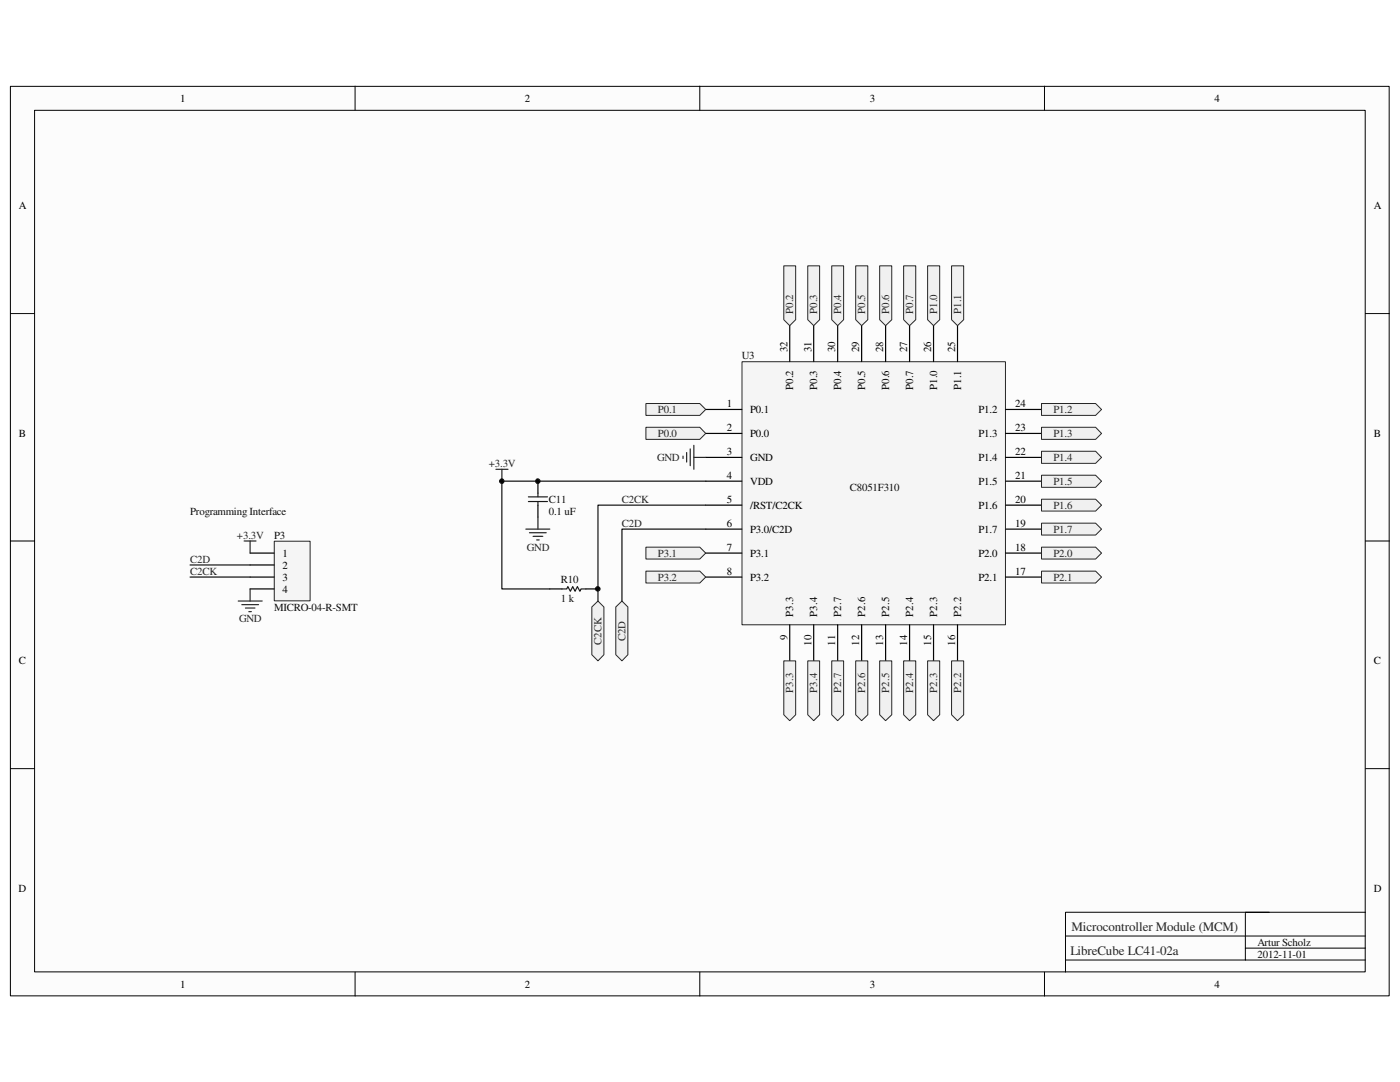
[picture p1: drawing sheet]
<svg xmlns="http://www.w3.org/2000/svg" width="279mm" height="216mm" viewBox="0 0 279 216" stroke-linecap="round" stroke-linejoin="round" font-family="sans-serif">
<path d="M2.1 17.3h275.1v181.4h-275.1z" fill="#fcfcfc"/>
<path d="M2.1 17.2h275.1v181.5h-275.1z" fill="none" stroke="#000" stroke-width=".2"/>
<path d="M6.9 22.1h265.6v171.8h-265.6z" fill="#fcfcfc"/>
<g fill="none" stroke="#000" stroke-width=".2">
<path d="M70.9 17.2v4.8M139.7 17.2v4.8M208.4 17.2v4.8M6.9 22h265.6v171.9h-265.6zM2.1 62.6h4.8M272.5 62.6h4.8M2.1 107.9h4.8M272.5 107.9h4.8M2.1 153.4h4.8M272.5 153.4h4.8M70.9 194v4.8M139.7 194v4.8"/>
<path d="M208.4 194v4.8M212.6 186.8h59.9M212.6 191.6h59.9M248.5 182.2v9.4M248.5 182h24M248.5 189.2h24M253.3 182h-40.7v12"/>
</g>
<path d="M54.8 108h7.1v11.9h-7.1z" fill="#f5f5f5"/>
<path d="M54.7 108h7.2v11.9h-7.2z" fill="none" stroke="#262626" stroke-width=".2"/>
<path d="M49.9 110.4h4.8M49.9 112.7h4.8M49.9 115.1h4.8M49.9 117.5h4.8" fill="none" stroke="#000" stroke-width=".24"/>
<path d="M47.5 119.9h4.8M48.7 107.9h2.4M49.9 107.9v2.5M49.9 117.5v2.4M48.3 120.6h3.3M49 121.3h1.9M49.7 122h.5" fill="none" stroke="#262626" stroke-width=".24"/>
<path d="M37.9 115.1h12M37.9 112.7h12" fill="none" stroke="#0e0e0e" stroke-width=".24"/>
<path d="M148.1 72.2h52.6v52.5h-52.6z" fill="#f5f5f5"/>
<path d="M148.1 72.2h52.6v52.5h-52.6z" fill="none" stroke="#262626" stroke-width=".2"/>
<g fill="none" stroke="#000" stroke-width=".24">
<path d="M157.6 65v7.1M162.4 65v7.1M167.2 65v7.1M172 65v7.1M176.7 65v7.1M181.5 65v7.1M186.3 65v7.1M191.1 65v7.1M140.8 81.7h7.2M140.8 86.5h7.2M140.8 91.3h7.2M140.8 96h7.2"/>
<path d="M200.7 81.7h7.2M200.7 86.5h7.2M200.7 91.3h7.2M200.7 96h7.2M140.8 100.8h7.2M140.8 105.6h7.2M140.8 110.4h7.2M140.8 115.1h7.2M200.7 100.8h7.2M200.7 105.6h7.2M200.7 110.4h7.2M200.7 115.1h7.2"/>
<path d="M157.6 124.7v7.2M162.4 124.7v7.2M167.2 124.7v7.2M172 124.7v7.2M176.7 124.7v7.2M181.5 124.7v7.2M186.3 124.7v7.2M191.1 124.7v7.2"/>
</g>
<path d="M128.9 80.5h10.8l1.1 1.2-1.1 1.2h-10.8z" fill-rule="evenodd" fill="#f0f0f0"/>
<path d="M128.9 80.5h10.8l1.1 1.2-1.1 1.2h-10.8z" fill="none" stroke="#262626" stroke-width=".2"/>
<path d="M156.4 53h2.4v10.8l-1.2 1.2-1.2-1.2z" fill-rule="evenodd" fill="#f0f0f0"/>
<path d="M156.4 53h2.4v10.8l-1.2 1.2-1.2-1.2z" fill="none" stroke="#262626" stroke-width=".2"/>
<path d="M161.2 53h2.4v10.8l-1.2 1.2-1.2-1.2z" fill-rule="evenodd" fill="#f0f0f0"/>
<path d="M161.2 53h2.4v10.8l-1.2 1.2-1.2-1.2z" fill="none" stroke="#262626" stroke-width=".2"/>
<path d="M166 53h2.4v10.8l-1.2 1.2-1.2-1.2z" fill-rule="evenodd" fill="#f0f0f0"/>
<path d="M166 53h2.4v10.8l-1.2 1.2-1.2-1.2z" fill="none" stroke="#262626" stroke-width=".2"/>
<path d="M170.8 53h2.4v10.8l-1.2 1.2-1.2-1.2z" fill-rule="evenodd" fill="#f0f0f0"/>
<path d="M170.8 53h2.4v10.8l-1.2 1.2-1.2-1.2z" fill="none" stroke="#262626" stroke-width=".2"/>
<path d="M175.6 53h2.4v10.8l-1.3 1.2-1.1-1.2z" fill-rule="evenodd" fill="#f0f0f0"/>
<path d="M175.6 53h2.4v10.8l-1.3 1.2-1.1-1.2z" fill="none" stroke="#262626" stroke-width=".2"/>
<path d="M180.3 53h2.5v10.8l-1.3 1.2-1.2-1.2z" fill-rule="evenodd" fill="#f0f0f0"/>
<path d="M180.3 53h2.5v10.8l-1.3 1.2-1.2-1.2z" fill="none" stroke="#262626" stroke-width=".2"/>
<path d="M185.1 53h2.4v10.8l-1.2 1.2-1.2-1.2z" fill-rule="evenodd" fill="#f0f0f0"/>
<path d="M185.1 53h2.4v10.8l-1.2 1.2-1.2-1.2z" fill="none" stroke="#262626" stroke-width=".2"/>
<path d="M189.9 53h2.4v10.8l-1.2 1.2-1.2-1.2z" fill-rule="evenodd" fill="#f0f0f0"/>
<path d="M189.9 53h2.4v10.8l-1.2 1.2-1.2-1.2z" fill="none" stroke="#262626" stroke-width=".2"/>
<path d="M207.9 80.5h10.8l1.1 1.2-1.1 1.2h-10.8z" fill-rule="evenodd" fill="#f0f0f0"/>
<path d="M207.9 80.5h10.8l1.1 1.2-1.1 1.2h-10.8z" fill="none" stroke="#262626" stroke-width=".2"/>
<path d="M207.9 85.3h10.8l1.1 1.2-1.1 1.2h-10.8z" fill-rule="evenodd" fill="#f0f0f0"/>
<path d="M207.9 85.3h10.8l1.1 1.2-1.1 1.2h-10.8z" fill="none" stroke="#262626" stroke-width=".2"/>
<path d="M207.9 90h10.8l1.1 1.3-1.1 1.2h-10.8z" fill-rule="evenodd" fill="#f0f0f0"/>
<path d="M207.9 90h10.8l1.1 1.3-1.1 1.2h-10.8z" fill="none" stroke="#262626" stroke-width=".2"/>
<path d="M207.9 94.8h10.8l1.1 1.2-1.1 1.2h-10.8z" fill-rule="evenodd" fill="#f0f0f0"/>
<path d="M207.9 94.8h10.8l1.1 1.2-1.1 1.2h-10.8z" fill="none" stroke="#262626" stroke-width=".2"/>
<path d="M207.9 99.6h10.8l1.1 1.2-1.1 1.2h-10.8z" fill-rule="evenodd" fill="#f0f0f0"/>
<path d="M207.9 99.6h10.8l1.1 1.2-1.1 1.2h-10.8z" fill="none" stroke="#262626" stroke-width=".2"/>
<path d="M207.9 104.4h10.8l1.1 1.2-1.1 1.2h-10.8z" fill-rule="evenodd" fill="#f0f0f0"/>
<path d="M207.9 104.4h10.8l1.1 1.2-1.1 1.2h-10.8z" fill="none" stroke="#262626" stroke-width=".2"/>
<path d="M207.9 109.2h10.8l1.1 1.2-1.1 1.1h-10.8z" fill-rule="evenodd" fill="#f0f0f0"/>
<path d="M207.9 109.2h10.8l1.1 1.2-1.1 1.1h-10.8z" fill="none" stroke="#262626" stroke-width=".2"/>
<path d="M207.9 114h10.8l1.1 1.1-1.1 1.2h-10.8z" fill-rule="evenodd" fill="#f0f0f0"/>
<path d="M207.9 114h10.8l1.1 1.1-1.1 1.2h-10.8z" fill="none" stroke="#262626" stroke-width=".2"/>
<path d="M156.4 131.9h2.4v10.7l-1.2 1.2-1.2-1.2z" fill-rule="evenodd" fill="#f0f0f0"/>
<path d="M156.4 131.9h2.4v10.7l-1.2 1.2-1.2-1.2z" fill="none" stroke="#262626" stroke-width=".2"/>
<path d="M161.2 131.9h2.4v10.7l-1.2 1.2-1.2-1.2z" fill-rule="evenodd" fill="#f0f0f0"/>
<path d="M161.2 131.9h2.4v10.7l-1.2 1.2-1.2-1.2z" fill="none" stroke="#262626" stroke-width=".2"/>
<path d="M166 131.9h2.4v10.7l-1.2 1.2-1.2-1.2z" fill-rule="evenodd" fill="#f0f0f0"/>
<path d="M166 131.9h2.4v10.7l-1.2 1.2-1.2-1.2z" fill="none" stroke="#262626" stroke-width=".2"/>
<path d="M170.8 131.9h2.4v10.7l-1.2 1.2-1.2-1.2z" fill-rule="evenodd" fill="#f0f0f0"/>
<path d="M170.8 131.9h2.4v10.7l-1.2 1.2-1.2-1.2z" fill="none" stroke="#262626" stroke-width=".2"/>
<path d="M175.6 131.9h2.4v10.7l-1.3 1.2-1.1-1.2z" fill-rule="evenodd" fill="#f0f0f0"/>
<path d="M175.6 131.9h2.4v10.7l-1.3 1.2-1.1-1.2z" fill="none" stroke="#262626" stroke-width=".2"/>
<path d="M180.3 131.9h2.5v10.7l-1.3 1.2-1.2-1.2z" fill-rule="evenodd" fill="#f0f0f0"/>
<path d="M180.3 131.9h2.5v10.7l-1.3 1.2-1.2-1.2z" fill="none" stroke="#262626" stroke-width=".2"/>
<path d="M185.1 131.9h2.4v10.7l-1.2 1.2-1.2-1.2z" fill-rule="evenodd" fill="#f0f0f0"/>
<path d="M185.1 131.9h2.4v10.7l-1.2 1.2-1.2-1.2z" fill="none" stroke="#262626" stroke-width=".2"/>
<path d="M189.9 131.9h2.4v10.7l-1.2 1.2-1.2-1.2z" fill-rule="evenodd" fill="#f0f0f0"/>
<path d="M189.9 131.9h2.4v10.7l-1.2 1.2-1.2-1.2z" fill="none" stroke="#262626" stroke-width=".2"/>
<path d="M107.4 96v2.4M107.4 100.8v2.4" fill="none" stroke="#000" stroke-width=".24"/>
<path d="M105.5 99.1h3.8M107.4 98.4v.7M105.5 100.1h3.8M107.4 100.1v.7" fill="none" stroke="#1c1c1c" stroke-width=".24"/>
<path d="M128.9 114h10.8l1.1 1.1-1.1 1.2h-10.8z" fill-rule="evenodd" fill="#f0f0f0"/>
<path d="M128.9 114h10.8l1.1 1.1-1.1 1.2h-10.8z" fill="none" stroke="#262626" stroke-width=".2"/>
<path d="M128.9 109.2h10.8l1.1 1.2-1.1 1.1h-10.8z" fill-rule="evenodd" fill="#f0f0f0"/>
<path d="M128.9 109.2h10.8l1.1 1.2-1.1 1.1h-10.8z" fill="none" stroke="#262626" stroke-width=".2"/>
<path d="M136.3 91v.5M137 90.3v1.9M137.8 89.6v3.3M138.5 88.9v4.7M138.5 91.3h2.3M104.9 105.6h4.8M105.7 106.3h3.3M106.4 107h1.9M107.1 107.7h.5M107.4 103.2v2.4" fill="none" stroke="#262626" stroke-width=".24"/>
<path d="M140.8 96h-40.6v21.5h9.5" fill="none" stroke="#0e0e0e" stroke-width=".24"/>
<path d="M109.7 117.5h2.4M116.9 117.5h2.4" fill="none" stroke="#000" stroke-width=".24"/>
<path d="M112.1 117.5h1l.2-.4 .5 .9 .5-.9 .5 .9 .4-.9 .5 .9 .3-.5h.9" fill="none" stroke="#1c1c1c" stroke-width=".24"/>
<path d="M122.9 121.1l1.2-1.2 1.2 1.2v9.5l-1.2 1.3-1.2-1.3z" fill-rule="evenodd" fill="#f0f0f0"/>
<path d="M122.9 121.1l1.2-1.2 1.2 1.2v9.5l-1.2 1.3-1.2-1.3z" fill="none" stroke="#262626" stroke-width=".2"/>
<path d="M118.1 121.1l1.2-1.2 1.2 1.2v9.5l-1.2 1.3-1.2-1.3z" fill-rule="evenodd" fill="#f0f0f0"/>
<path d="M118.1 121.1l1.2-1.2 1.2 1.2v9.5l-1.2 1.3-1.2-1.3z" fill="none" stroke="#262626" stroke-width=".2"/>
<path d="M140.8 100.8h-21.5v19.1M140.8 105.6h-16.7v14.3" fill="none" stroke="#0e0e0e" stroke-width=".24"/>
<path d="M99 93.6h2.4M100.2 93.6v2.4" fill="none" stroke="#262626" stroke-width=".24"/>
<path d="M128.9 85.3h10.8l1.1 1.2-1.1 1.2h-10.8z" fill-rule="evenodd" fill="#f0f0f0"/>
<path d="M128.9 85.3h10.8l1.1 1.2-1.1 1.2h-10.8z" fill="none" stroke="#262626" stroke-width=".2"/>
<circle cx="100.1" cy="96" r=".45" fill="#0e0e0e"/>
<circle cx="100.1" cy="96" r=".45" fill="none" stroke="#0e0e0e" stroke-width=".2"/>
<circle cx="107.3" cy="96" r=".46" fill="#0e0e0e"/>
<circle cx="107.3" cy="96" r=".46" fill="none" stroke="#0e0e0e" stroke-width=".2"/>
<circle cx="119.3" cy="117.5" r=".46" fill="#0e0e0e"/>
<circle cx="119.3" cy="117.5" r=".46" fill="none" stroke="#0e0e0e" stroke-width=".2"/>
<g font-size="2.6" fill="#262626">
<text x="213.9" y="185.7">Microcontroller Module (MCM)</text>
<text x="213.6" y="190.5">LibreCube LC41-02a</text>
</g>
<g font-size="2.2">
<text x="36" y="20.3">1</text>
<text x="104.8" y="20.3">2</text>
<text x="173.6" y="20.3">3</text>
<text x="242.4" y="20.3">4</text>
<text x="3.8" y="41.8">A</text>
<text x="274.2" y="41.8">A</text>
<text x="157.1" y="70.3" transform="rotate(-90 157.1 70.3)">32</text>
<text x="161.9" y="70.3" transform="rotate(-90 161.9 70.3)">31</text>
<text x="166.7" y="70.3" transform="rotate(-90 166.7 70.3)">30</text>
<text x="171.5" y="70.3" transform="rotate(-90 171.5 70.3)">29</text>
<text x="176.3" y="70.3" transform="rotate(-90 176.3 70.3)">28</text>
<text x="181.1" y="70.3" transform="rotate(-90 181.1 70.3)">27</text>
<text x="185.8" y="70.3" transform="rotate(-90 185.8 70.3)">26</text>
<text x="190.6" y="70.3" transform="rotate(-90 190.6 70.3)">25</text>
<text x="158.3" y="77.8" transform="rotate(-90 158.3 77.8)">P0.2</text>
<text x="163.1" y="77.8" transform="rotate(-90 163.1 77.8)">P0.3</text>
<text x="167.9" y="77.8" transform="rotate(-90 167.9 77.8)">P0.4</text>
<text x="172.7" y="77.8" transform="rotate(-90 172.7 77.8)">P0.5</text>
<text x="177.5" y="77.8" transform="rotate(-90 177.5 77.8)">P0.6</text>
<text x="182.2" y="77.8" transform="rotate(-90 182.2 77.8)">P0.7</text>
<text x="187" y="77.8" transform="rotate(-90 187 77.8)">P1.0</text>
<text x="191.8" y="77.8" transform="rotate(-90 191.8 77.8)">P1.1</text>
<text x="145.1" y="81.2">1</text>
<text x="149.7" y="82.4">P0.1</text>
<text x="195.3" y="82.4">P1.2</text>
<text x="202.6" y="81.2">24</text>
<text x="3.8" y="87.2">B</text>
<text x="145.1" y="86">2</text>
<text x="149.7" y="87.2">P0.0</text>
<text x="195.3" y="87.2">P1.3</text>
<text x="202.6" y="86">23</text>
<text x="274.2" y="87.2">B</text>
<text x="145.1" y="90.8">3</text>
<text x="145.1" y="95.5">4</text>
<text x="149.7" y="91.9">GND</text>
<text x="195.3" y="91.9">P1.4</text>
<text x="202.6" y="95.5">21</text>
<text x="202.6" y="90.8">22</text>
<text x="145.1" y="100.3">5</text>
<text x="149.7" y="96.7">VDD</text>
<text x="149.7" y="101.5">/RST/C2CK</text>
<text x="195.3" y="101.5">P1.6</text>
<text x="195.3" y="96.7">P1.5</text>
<text x="202.6" y="100.3">20</text>
<text x="145.1" y="105.1">6</text>
<text x="149.7" y="106.3">P3.0/C2D</text>
<text x="195.3" y="106.3">P1.7</text>
<text x="202.6" y="105.1">19</text>
<text x="56.4" y="111.1">1</text>
<text x="56.4" y="113.5">2</text>
<text x="145.1" y="109.9">7</text>
<text x="149.7" y="111.1">P3.1</text>
<text x="195.3" y="111.1">P2.0</text>
<text x="202.6" y="109.9">18</text>
<text x="56.4" y="115.9">3</text>
<text x="56.4" y="118.2">4</text>
<text x="145.1" y="114.6">8</text>
<text x="149.7" y="115.9">P3.2</text>
<text x="195.3" y="115.9">P2.1</text>
<text x="202.6" y="114.6">17</text>
<text x="158.3" y="123" transform="rotate(-90 158.3 123)">P3.3</text>
<text x="163.1" y="123" transform="rotate(-90 163.1 123)">P3.4</text>
<text x="167.9" y="123" transform="rotate(-90 167.9 123)">P2.7</text>
<text x="172.7" y="123" transform="rotate(-90 172.7 123)">P2.6</text>
<text x="177.5" y="123" transform="rotate(-90 177.5 123)">P2.5</text>
<text x="182.2" y="123" transform="rotate(-90 182.2 123)">P2.4</text>
<text x="187" y="123" transform="rotate(-90 187 123)">P2.3</text>
<text x="191.8" y="123" transform="rotate(-90 191.8 123)">P2.2</text>
<text x="157.1" y="127.7" transform="rotate(-90 157.1 127.7)">9</text>
<text x="161.9" y="128.8" transform="rotate(-90 161.9 128.8)">10</text>
<text x="166.7" y="128.8" transform="rotate(-90 166.7 128.8)">11</text>
<text x="171.5" y="128.8" transform="rotate(-90 171.5 128.8)">12</text>
<text x="176.3" y="128.8" transform="rotate(-90 176.3 128.8)">13</text>
<text x="181.1" y="128.8" transform="rotate(-90 181.1 128.8)">14</text>
<text x="185.8" y="128.8" transform="rotate(-90 185.8 128.8)">15</text>
<text x="190.6" y="128.8" transform="rotate(-90 190.6 128.8)">16</text>
<text x="3.8" y="132.5">C</text>
<text x="274.2" y="132.5">C</text>
<text x="3.7" y="177.9">D</text>
<text x="274.1" y="177.9">D</text>
<text x="36" y="197.1">1</text>
<text x="104.8" y="197.1">2</text>
<text x="173.6" y="197.1">3</text>
<text x="242.4" y="197.1">4</text>
</g>
<g font-size="2.2" fill="#262626">
<text x="158.3" y="62.6" transform="rotate(-90 158.3 62.6)">P0.2</text>
<text x="163.1" y="62.6" transform="rotate(-90 163.1 62.6)">P0.3</text>
<text x="167.9" y="62.6" transform="rotate(-90 167.9 62.6)">P0.4</text>
<text x="172.7" y="62.6" transform="rotate(-90 172.7 62.6)">P0.5</text>
<text x="177.5" y="62.6" transform="rotate(-90 177.5 62.6)">P0.6</text>
<text x="182.2" y="62.6" transform="rotate(-90 182.2 62.6)">P0.7</text>
<text x="187" y="62.6" transform="rotate(-90 187 62.6)">P1.0</text>
<text x="191.8" y="62.6" transform="rotate(-90 191.8 62.6)">P1.1</text>
<text x="131.3" y="82.4">P0.1</text>
<text x="210.3" y="82.4">P1.2</text>
<text x="131.3" y="87.2">P0.0</text>
<text x="210.3" y="87.2">P1.3</text>
<text x="97.6" y="93.2">+3.3V</text>
<text x="131.1" y="91.9">GND</text>
<text x="210.3" y="91.9">P1.4</text>
<text x="124.1" y="100.3">C2CK</text>
<text x="210.3" y="96.7">P1.5</text>
<text x="210.3" y="101.5">P1.6</text>
<text x="47.3" y="107.5">+3.3V</text>
<text x="124.1" y="105.1">C2D</text>
<text x="210.3" y="106.3">P1.7</text>
<text x="38" y="112.3">C2D</text>
<text x="105.2" y="109.9">GND</text>
<text x="131.3" y="111.1">P3.1</text>
<text x="210.3" y="111.1">P2.0</text>
<text x="38" y="114.6">C2CK</text>
<text x="131.3" y="115.9">P3.2</text>
<text x="210.3" y="115.9">P2.1</text>
<text x="47.7" y="124.2">GND</text>
<text x="120.1" y="128.7" transform="rotate(-90 120.1 128.7)">C2CK</text>
<text x="124.8" y="128" transform="rotate(-90 124.8 128)">C2D</text>
<text x="158.3" y="138.2" transform="rotate(-90 158.3 138.2)">P3.3</text>
<text x="163.1" y="138.2" transform="rotate(-90 163.1 138.2)">P3.4</text>
<text x="167.9" y="138.2" transform="rotate(-90 167.9 138.2)">P2.7</text>
<text x="172.7" y="138.2" transform="rotate(-90 172.7 138.2)">P2.6</text>
<text x="177.5" y="138.2" transform="rotate(-90 177.5 138.2)">P2.5</text>
<text x="182.2" y="138.2" transform="rotate(-90 182.2 138.2)">P2.4</text>
<text x="187" y="138.2" transform="rotate(-90 187 138.2)">P2.3</text>
<text x="191.8" y="138.2" transform="rotate(-90 191.8 138.2)">P2.2</text>
</g>
<g font-size="2.2" fill="#0e0e0e">
<text x="148" y="71.7">U3</text>
<text x="109.5" y="100.3">C11</text>
<text x="169.6" y="97.9">C8051F310</text>
<text x="38" y="102.7">Programming Interface</text>
<text x="54.7" y="107.5">P3</text>
<text x="109.5" y="102.7">0.1 uF</text>
<text x="111.9" y="116.3">R10</text>
<text x="54.7" y="121.8">MICRO-04-R-SMT</text>
<text x="111.9" y="120.1">1 k</text>
<text x="251" y="188.7">Artur Scholz</text>
<text x="251" y="191.1">2012-11-01</text>
</g>
</svg>
